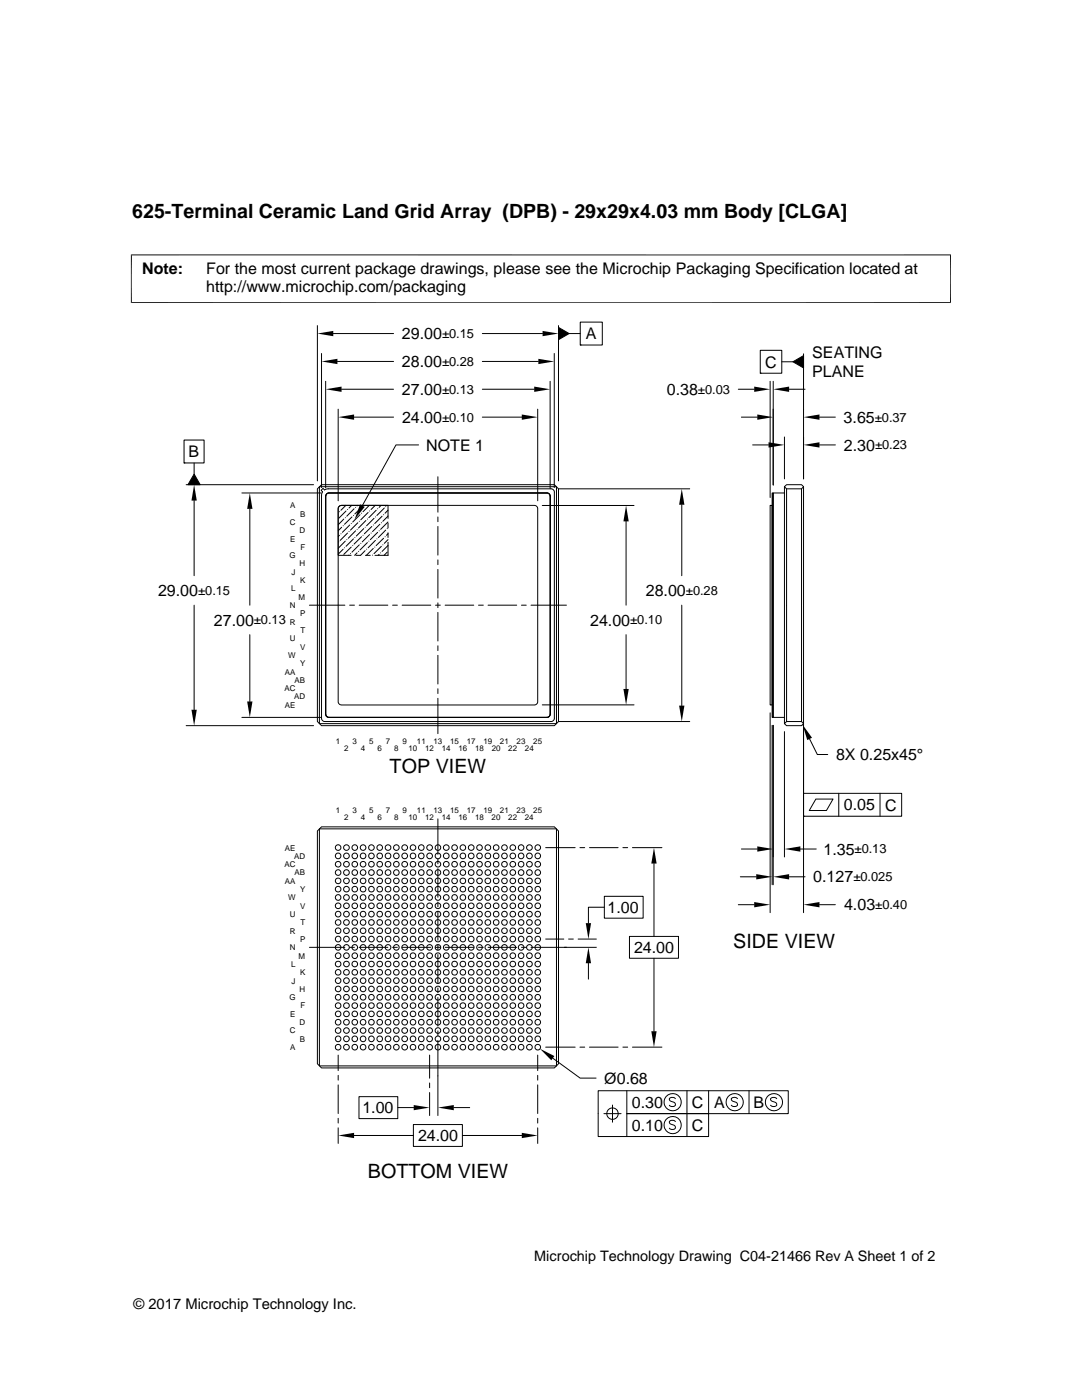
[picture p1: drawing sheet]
<svg xmlns="http://www.w3.org/2000/svg" width="216mm" height="279mm" viewBox="0 0 216 279" stroke-linecap="round" stroke-linejoin="round" font-family="sans-serif">
<g fill="none" stroke="#000" stroke-width=".2">
<path d="M26.1 50.9h163.7M26.2 50.8v9.7M189.7 50.8v9.7M26.1 60.4h163.7M63.3 65v31M64.2 70.5v26.8M65 76.1v21.3M66.5 66.6h12M67.3 72.1h11.2M68.2 77.7h10.3M96.2 66.6h12.1M96.2 72.1h11.2"/>
<path d="M96.2 77.7h10.4M109.8 76.1v21.4M110.6 70.5v26.8M111.4 65.3l2.2 1.3-2.2 1.2zM111.4 65v31M113.6 66.6h2.2M115.8 64.3h4.4v4.6h-4.4zM115.8 68.9h.1M147.3 77.7h3.2M151.7 69.9h4.3v4.6h-4.3zM151.7 74.5h.1M153.7 76.1v23.2"/>
<path d="M154.3 76.1v20.7M156 72.2h2.2M157.5 77.7h3.1M158.2 72.2l2.1-1.2v2.4zM160.3 70.6v25M36.7 87.8h4v4.6h-4zM36.7 92.4h.1M37.1 96.7h25.5M38.7 92.4v2.2M38.7 99.9v15M38.7 94.6l1.2 2.1h-2.4zM48.3 98.4h15.8"/>
<path d="M63.3 97.6l.9-.9h46.4l.8 .9v46.4l-.8 .8h-46.4l-.9-.8zM63.7 97.1h47.3v47.3h-47.3zM64.5 97.5l.2 .3 .8-.2h44.5l.5 .2 .1 .4v45.1l-.3 .6-.3 .1h-45.2l-.5-.3-.1-.4v-44.4l.2-.8-.3-.2zM65 99h.1M65.1 98.7l.5-.3h43.5l.4 .1 .3 .5v43.5l-.1 .4-.6 .3h-43.5l-.3-.2-.3-.5v-43.5zM67.5 81.7v18.2M70.7 83.2h7.8M83.5 88.8h-4.5l-6.7 12.1M87.4 95.1v7.1M96.2 83.2h7.9M107.3 81.7v18.2M111.5 97.6h26.1"/>
<path d="M147.9 83.2h3.2M150.2 88.8h3.2M154.1 98.4h.2v44.8h-.2zM156.5 97.1l.5 .5v46.4l-.5 .4M156.5 98.4h-2.2v44.8h2.2M156.5 87.2v8.4M156.5 97.1l.5-.4h2.9l.4 .4v47.3l-.4 .4h-2.9l-.5-.4zM157 97.6h2.9M160.3 97.1l-.4 .5v46.4l.4 .4v37.7M163.5 83.2h3.2M163.5 88.8h3.2M49.8 101.6v19.2"/>
<path d="M67.6 108.1h.1M67.7 106.8l-.2 .3M67.7 102.1h.1M67.8 101l.3-.1h38.5l.6 .2 .1 .4v38.5l-.3 .6-.4 .1h-38.5l-.5-.3-.1-.4v-38.5zM68 106.5h.1M68.2 105.2l-.7 .7M68.5 109.6l-1 1M68.5 104.9h.1M68.6 103.6l-1.1 1.1M68.7 109.3h.1M68.9 108l-1.4 1.4M68.9 103.3h.1"/>
<path d="M69 100.9l-1 .9M69 102l-1.4 1.4M69.2 107.7h.1M69.3 101.7h.1M69.3 106.4l-1.4 1.4M69.6 106.1h.1M69.6 110.8h.1M69.8 104.8l-1.5 1.4M69.9 110.5h.1M70.1 104.5h.1M70.1 109.2l-1.5 1.4M70.2 100.9l-.6 .5"/>
<path d="M70.2 103.2l-1.5 1.4M70.4 108.9h.1M70.5 102.9h.1M70.5 107.5l-1.5 1.5M70.7 101.5l-1.5 1.5M70.8 107.3h.1M71 101.3h.1M71 105.9l-1.5 1.5M71 110.8h1M71.2 110.3l-.4 .5M71.2 105.6h.1M71.3 100.9l-.1 .1"/>
<path d="M71.4 104.3l-1.5 1.5M71.5 110h.1M71.7 104h.1M71.7 108.7l-1.5 1.5M71.8 102.7l-1.4 1.5M72 108.4h.1M72.1 102.4h.1M72.1 107.1l-1.4 1.5M72.3 101.1l-1.5 1.5M72.4 106.8h.1M72.6 105.5l-1.5 1.5M72.9 109.9l-1 .9"/>
<path d="M72.9 105.2h.1M72.9 110.8h1M73 103.9l-1.5 1.5M73.2 109.6h.1M73.3 103.6h.1M73.3 108.3l-1.5 1.4M73.4 102.3l-1.4 1.4M73.6 108h.1M73.7 100.9l-1.3 1.2M73.7 102h.1M73.7 106.7l-1.4 1.4M74 106.4h.1"/>
<path d="M74.2 105.1l-1.5 1.4M74.3 110.8h.1M74.5 104.8h.1M74.5 109.5l-1.4 1.3M74.6 103.4l-1.4 1.5M74.8 109.2h.1M74.9 100.9l-.9 .8M74.9 103.2h.1M74.9 107.8l-1.5 1.5M75.1 101.8l-1.5 1.5M75.2 107.5h.1M75.4 101.5h.1"/>
<path d="M75.4 106.2l-1.5 1.5M75.6 110.6l-.1 .2M75.6 105.9h.1M75.8 104.6l-1.5 1.5M75.9 110.3h.1M76 100.9l-.4 .4M76.1 104.3h.1M76.1 109l-1.5 1.5M76.2 103l-1.4 1.5M76.4 108.7h.1M76.5 107.4l-1.4 1.5M76.5 102.7h.1"/>
<path d="M76.7 101.4l-1.5 1.5M76.8 107.1h.1M77 101.1h.1M77 105.8l-1.5 1.5M77.3 110.2l-.7 .6M77.3 105.5h.1M77.4 104.2l-1.5 1.4M77.4 103l-1 1M77.4 108.9l-1.2 1.1M77.4 103.5v-2.6h-9.3l-.3 .1-.3 .5v9.3h2.6M77.4 104.4v1M77.4 106.3v1"/>
<path d="M77.4 108.2v2.6h-2.6M77.4 106.5l-.3 .3M77.4 101.8l-.6 .6M77.4 107.7l-.7 .7M87.4 103.2v.9M87.4 105.1v5.7M87.4 111.7v1M87.4 113.6v5.8M108.2 100.9h18.3M124.9 104.1v16.7M136 100.7v14.2M153.7 100.9h.4v39.8h-.4z"/>
<path d="M38.7 120.8v20.8M49.8 126.7v13.3M61.7 120.8h7.1M69.8 120.8h.9M71.7 120.8h5.7M78.3 120.8h1M80.2 120.8h5.8M86.9 120.8h1M87.4 120.3v1M87.4 122.2v5.7M87.4 128.9v.9M87.4 130.8v5.7"/>
<path d="M87.4 137.5v.9M87.4 139.4v7M88.8 120.8h5.7M95.5 120.8h.9M97.4 120.8h5.7M104.1 120.8h.9M106 120.8h7M124.9 126.7v10.8M136 120.8v20M37.1 144.8h25.5M48.3 143.2h15.8M108.2 140.7h18.3"/>
<path d="M111.5 144h26.1M153.7 142.3v39.8M154.1 144.8v31.8M154.3 144.8v31.8M156.5 146v25M157 144h2.9M160.3 158.3h19.6v4.6h-19.6zM161.5 147.5l1.6 3.1h2.1M162.8 159.5h3.4l-1.3 2.3h-3.4zM167.4 158.3v4.6M175.6 158.3v4.6M63.3 165.8l.9-.8h46.4l.8 .8v46.5l-.8 .8h-46.4l-.9-.8z"/>
<path d="M63.7 165.4h47.3v47.3h-47.3zM87.4 163.4v7.1M87.4 171.4v1M87.4 173.4v5.7M108.9 169.2h5.9M115.7 169.2h1M117.6 169.2h5.7M120.6 178.9h7.7v4.3h-7.7zM124.3 169.2h.9M126.2 169.2h5.9M130.5 172.3v14.6M147.7 175h3.2"/>
<path d="M147.9 169.4h3.2M157.5 175h3.1M159.7 169.4h3.2M160.3 162.9h.1M61.7 189.1h7.1M69.8 189.1h.9M71.7 189.1h5.7M78.3 189.1h1M80.2 189.1h5.8M86.9 189.1h1M87.4 180v1M87.4 181.9v5.7"/>
<path d="M87.4 188.6v.9M87.4 190.5v5.7M87.4 197.2v.9M87.4 199.1v5.7M88.8 189.1h5.7M95.5 189.1h.9M97.4 189.1h5.7M104.1 189.1h.9M106 189.1h13M108.9 187.4h3.6M113.5 187.4h.9M115.4 187.4h3.6"/>
<path d="M117.4 192.2v3.2M120.6 181.1h-3.2v3.1M125.6 186.9h9.8v4.3h-9.8zM130.5 191.2v14.6M147.3 180.6h3.2M163.5 180.6h3.2M67.5 210.6v3.1M67.5 214.6v1M67.5 216.5v5.7M71.6 218.9h7.8v4.3h-7.8zM85.7 210.6v4.6M85.7 216.1v1"/>
<path d="M85.7 218v4.6M87.4 205.7v1M87.4 207.6v15M107.3 210.6v3.1M107.3 214.6v1M107.3 216.5v5.7M108.9 209h5.9M110.3 211.2l5.5 4h3.1M115.7 209h1M117.6 209h5.7M124.3 209h.9M125.1 217.7v4.5h16.3v4.6h-22v-9.1h37.9v4.5h-32.2v4.6"/>
<path d="M126.2 209h5.9M134.8 219.3a.68 .68 0 0 0-.7-.3 .68 .68 0 0 0-.5 .5l.1 .2 .9 .3a.43 .43 0 0 1 0 .7 .84 .84 0 0 1-1-.1M137.1 217.7v9.1M141.4 217.7v4.5M147.2 219.3a.72 .72 0 0 0-1.3 .1l.2 .3 .9 .3a.43 .43 0 0 1 0 .7 .88 .88 0 0 1-1.1-.1M149.5 217.7v4.5M155 219.3a.7 .7 0 0 0-1.2 .2l.1 .2 .9 .3a.43 .43 0 0 1 0 .7 .88 .88 0 0 1-1-.1M67.5 223.2v.9M67.5 225.1v3.1M70.7 226.6h11.8M79.4 221h3.1M82.5 224.4h9.8v4.4h-9.8z"/>
<path d="M90.6 221h3.1M92.3 226.6h11.8M107.3 223.2v.9M107.3 225.1v3.1M120.5 222.2h3.4M122.2 220.5v3.5M134.8 223.8a.68 .68 0 0 0-.7-.2 .68 .68 0 0 0-.5 .4l.1 .3 .9 .3a.43 .43 0 0 1 0 .7 .84 .84 0 0 1-1-.2"/>
<circle cx="67.5" cy="179.1" r=".56"/>
<circle cx="67.5" cy="170.8" r=".56"/>
<circle cx="67.5" cy="174.1" r=".56"/>
<circle cx="67.5" cy="177.5" r=".56"/>
<circle cx="67.5" cy="172.5" r=".56"/>
<circle cx="67.5" cy="169.2" r=".56"/>
<circle cx="67.5" cy="175.8" r=".56"/>
<circle cx="69.1" cy="179.1" r=".57"/>
<circle cx="69.1" cy="174.1" r=".57"/>
<circle cx="69.1" cy="170.8" r=".57"/>
<circle cx="69.1" cy="177.5" r=".57"/>
<circle cx="69.1" cy="169.2" r=".56"/>
<circle cx="69.1" cy="172.5" r=".56"/>
<circle cx="69.1" cy="175.8" r=".56"/>
<circle cx="70.8" cy="179.1" r=".56"/>
<circle cx="70.8" cy="170.8" r=".56"/>
<circle cx="70.8" cy="174.1" r=".56"/>
<circle cx="70.8" cy="177.5" r=".56"/>
<circle cx="70.8" cy="172.5" r=".56"/>
<circle cx="70.8" cy="169.2" r=".56"/>
<circle cx="70.8" cy="175.8" r=".56"/>
<circle cx="72.5" cy="174.1" r=".57"/>
<circle cx="72.5" cy="170.8" r=".57"/>
<circle cx="72.5" cy="177.5" r=".57"/>
<circle cx="72.5" cy="179.1" r=".57"/>
<circle cx="72.5" cy="169.2" r=".56"/>
<circle cx="72.5" cy="175.8" r=".56"/>
<circle cx="72.5" cy="172.5" r=".56"/>
<circle cx="74.1" cy="179.1" r=".57"/>
<circle cx="74.1" cy="174.1" r=".57"/>
<circle cx="74.1" cy="170.8" r=".57"/>
<circle cx="74.1" cy="177.5" r=".57"/>
<circle cx="74.1" cy="169.2" r=".56"/>
<circle cx="74.1" cy="172.5" r=".56"/>
<circle cx="74.1" cy="175.8" r=".56"/>
<circle cx="75.8" cy="179.1" r=".57"/>
<circle cx="75.8" cy="170.8" r=".57"/>
<circle cx="75.8" cy="174.1" r=".56"/>
<circle cx="75.8" cy="175.8" r=".56"/>
<circle cx="75.8" cy="177.5" r=".56"/>
<circle cx="75.8" cy="172.5" r=".56"/>
<circle cx="75.8" cy="169.2" r=".56"/>
<circle cx="77.4" cy="170.8" r=".57"/>
<circle cx="77.4" cy="174.1" r=".57"/>
<circle cx="77.4" cy="177.5" r=".57"/>
<circle cx="77.4" cy="179.1" r=".57"/>
<circle cx="77.4" cy="169.2" r=".56"/>
<circle cx="77.4" cy="172.5" r=".56"/>
<circle cx="77.4" cy="175.8" r=".56"/>
<circle cx="79.1" cy="179.1" r=".56"/>
<circle cx="79.1" cy="170.8" r=".56"/>
<circle cx="79.1" cy="174.1" r=".56"/>
<circle cx="79.1" cy="177.5" r=".56"/>
<circle cx="79.1" cy="172.5" r=".56"/>
<circle cx="79.1" cy="169.2" r=".56"/>
<circle cx="79.1" cy="175.8" r=".56"/>
<circle cx="80.8" cy="174.1" r=".57"/>
<circle cx="80.8" cy="177.5" r=".57"/>
<circle cx="80.8" cy="179.1" r=".57"/>
<circle cx="80.8" cy="170.8" r=".57"/>
<circle cx="80.8" cy="169.2" r=".56"/>
<circle cx="80.8" cy="172.5" r=".56"/>
<circle cx="80.8" cy="175.8" r=".56"/>
<circle cx="82.4" cy="177.5" r=".57"/>
<circle cx="82.4" cy="170.8" r=".57"/>
<circle cx="82.4" cy="174.1" r=".57"/>
<circle cx="82.4" cy="179.1" r=".57"/>
<circle cx="82.4" cy="169.2" r=".56"/>
<circle cx="82.4" cy="172.5" r=".56"/>
<circle cx="82.4" cy="175.8" r=".56"/>
<circle cx="84.1" cy="170.8" r=".57"/>
<circle cx="84.1" cy="179.1" r=".57"/>
<circle cx="84.1" cy="174.1" r=".56"/>
<circle cx="84.1" cy="175.8" r=".56"/>
<circle cx="84.1" cy="177.5" r=".56"/>
<circle cx="84.1" cy="172.5" r=".56"/>
<circle cx="84.1" cy="169.2" r=".56"/>
<circle cx="85.7" cy="170.8" r=".57"/>
<circle cx="85.7" cy="174.1" r=".57"/>
<circle cx="85.7" cy="177.5" r=".57"/>
<circle cx="85.7" cy="179.1" r=".57"/>
<circle cx="85.7" cy="169.2" r=".56"/>
<circle cx="85.7" cy="175.8" r=".56"/>
<circle cx="85.7" cy="172.5" r=".56"/>
<circle cx="87.4" cy="170.8" r=".56"/>
<circle cx="87.4" cy="179.1" r=".56"/>
<circle cx="87.4" cy="174.1" r=".56"/>
<circle cx="87.4" cy="177.5" r=".56"/>
<circle cx="87.4" cy="172.5" r=".56"/>
<circle cx="87.4" cy="169.2" r=".56"/>
<circle cx="87.4" cy="175.8" r=".56"/>
<circle cx="89" cy="179.1" r=".57"/>
<circle cx="89" cy="174.1" r=".57"/>
<circle cx="89" cy="170.8" r=".57"/>
<circle cx="89" cy="177.5" r=".57"/>
<circle cx="89.1" cy="169.2" r=".56"/>
<circle cx="89.1" cy="175.8" r=".56"/>
<circle cx="89.1" cy="172.5" r=".56"/>
<circle cx="90.7" cy="174.1" r=".57"/>
<circle cx="90.7" cy="177.5" r=".57"/>
<circle cx="90.7" cy="179.1" r=".57"/>
<circle cx="90.7" cy="170.8" r=".57"/>
<circle cx="90.7" cy="169.2" r=".56"/>
<circle cx="90.7" cy="172.5" r=".56"/>
<circle cx="90.7" cy="175.8" r=".56"/>
<circle cx="92.4" cy="177.5" r=".56"/>
<circle cx="92.4" cy="170.8" r=".56"/>
<circle cx="92.4" cy="174.1" r=".56"/>
<circle cx="92.4" cy="179.1" r=".56"/>
<circle cx="92.4" cy="172.5" r=".56"/>
<circle cx="92.4" cy="175.8" r=".56"/>
<circle cx="92.4" cy="169.2" r=".56"/>
<circle cx="94" cy="179.1" r=".57"/>
<circle cx="94" cy="174.1" r=".57"/>
<circle cx="94" cy="170.8" r=".57"/>
<circle cx="94" cy="177.5" r=".57"/>
<circle cx="94" cy="169.2" r=".56"/>
<circle cx="94" cy="172.5" r=".56"/>
<circle cx="94" cy="175.8" r=".56"/>
<circle cx="95.7" cy="179.1" r=".56"/>
<circle cx="95.7" cy="170.8" r=".56"/>
<circle cx="95.7" cy="174.1" r=".56"/>
<circle cx="95.7" cy="177.5" r=".56"/>
<circle cx="95.7" cy="172.5" r=".56"/>
<circle cx="95.7" cy="169.2" r=".56"/>
<circle cx="95.7" cy="175.8" r=".56"/>
<circle cx="97.3" cy="177.5" r=".57"/>
<circle cx="97.3" cy="170.8" r=".57"/>
<circle cx="97.3" cy="179.1" r=".57"/>
<circle cx="97.3" cy="174.1" r=".57"/>
<circle cx="97.4" cy="169.2" r=".56"/>
<circle cx="97.4" cy="172.5" r=".56"/>
<circle cx="97.4" cy="175.8" r=".56"/>
<circle cx="99" cy="177.5" r=".57"/>
<circle cx="99" cy="170.8" r=".57"/>
<circle cx="99" cy="179.1" r=".57"/>
<circle cx="99" cy="174.1" r=".57"/>
<circle cx="99" cy="169.2" r=".56"/>
<circle cx="99" cy="172.5" r=".56"/>
<circle cx="99" cy="175.8" r=".56"/>
<circle cx="100.7" cy="177.5" r=".56"/>
<circle cx="100.7" cy="170.8" r=".56"/>
<circle cx="100.7" cy="179.1" r=".56"/>
<circle cx="100.7" cy="174.1" r=".56"/>
<circle cx="100.7" cy="172.5" r=".56"/>
<circle cx="100.7" cy="175.8" r=".56"/>
<circle cx="100.7" cy="169.2" r=".56"/>
<circle cx="102.3" cy="174.1" r=".57"/>
<circle cx="102.3" cy="179.1" r=".57"/>
<circle cx="102.3" cy="170.8" r=".57"/>
<circle cx="102.3" cy="177.5" r=".57"/>
<circle cx="102.3" cy="169.2" r=".56"/>
<circle cx="102.3" cy="172.5" r=".56"/>
<circle cx="102.3" cy="175.8" r=".56"/>
<circle cx="104" cy="179.1" r=".56"/>
<circle cx="104" cy="170.8" r=".56"/>
<circle cx="104" cy="174.1" r=".56"/>
<circle cx="104" cy="177.5" r=".56"/>
<circle cx="104" cy="172.5" r=".56"/>
<circle cx="104" cy="169.2" r=".56"/>
<circle cx="104" cy="175.8" r=".56"/>
<circle cx="105.6" cy="179.1" r=".57"/>
<circle cx="105.6" cy="177.5" r=".57"/>
<circle cx="105.6" cy="174.1" r=".57"/>
<circle cx="105.6" cy="170.8" r=".57"/>
<circle cx="105.6" cy="169.2" r=".56"/>
<circle cx="105.6" cy="172.5" r=".56"/>
<circle cx="105.6" cy="175.8" r=".56"/>
<circle cx="107.3" cy="179.1" r=".56"/>
<circle cx="107.3" cy="170.8" r=".56"/>
<circle cx="107.3" cy="174.1" r=".56"/>
<circle cx="107.3" cy="177.5" r=".56"/>
<circle cx="107.3" cy="172.5" r=".56"/>
<circle cx="107.3" cy="169.2" r=".56"/>
<circle cx="107.3" cy="175.8" r=".56"/>
<circle cx="67.5" cy="187.4" r=".56"/>
<circle cx="67.5" cy="194" r=".56"/>
<circle cx="67.5" cy="195.7" r=".56"/>
<circle cx="67.5" cy="199" r=".56"/>
<circle cx="67.5" cy="182.4" r=".56"/>
<circle cx="67.5" cy="190.7" r=".56"/>
<circle cx="67.5" cy="185.8" r=".56"/>
<circle cx="67.5" cy="192.4" r=".56"/>
<circle cx="67.5" cy="180.8" r=".56"/>
<circle cx="67.5" cy="189.1" r=".56"/>
<circle cx="67.5" cy="197.4" r=".56"/>
<circle cx="67.5" cy="184.1" r=".56"/>
<circle cx="69.1" cy="187.4" r=".57"/>
<circle cx="69.1" cy="182.4" r=".57"/>
<circle cx="69.1" cy="185.8" r=".57"/>
<circle cx="69.1" cy="194.1" r=".57"/>
<circle cx="69.1" cy="190.7" r=".57"/>
<circle cx="69.1" cy="195.7" r=".57"/>
<circle cx="69.1" cy="199" r=".57"/>
<circle cx="69.1" cy="197.4" r=".56"/>
<circle cx="69.1" cy="189.1" r=".56"/>
<circle cx="69.1" cy="180.8" r=".56"/>
<circle cx="69.1" cy="192.4" r=".56"/>
<circle cx="69.1" cy="184.1" r=".56"/>
<circle cx="70.8" cy="182.4" r=".56"/>
<circle cx="70.8" cy="187.4" r=".56"/>
<circle cx="70.8" cy="194" r=".56"/>
<circle cx="70.8" cy="199" r=".56"/>
<circle cx="70.8" cy="190.7" r=".56"/>
<circle cx="70.8" cy="195.7" r=".56"/>
<circle cx="70.8" cy="185.8" r=".56"/>
<circle cx="70.8" cy="192.4" r=".56"/>
<circle cx="70.8" cy="180.8" r=".56"/>
<circle cx="70.8" cy="197.4" r=".56"/>
<circle cx="70.8" cy="189.1" r=".56"/>
<circle cx="70.8" cy="184.1" r=".56"/>
<circle cx="72.5" cy="194.1" r=".57"/>
<circle cx="72.5" cy="185.8" r=".57"/>
<circle cx="72.5" cy="187.4" r=".57"/>
<circle cx="72.5" cy="190.7" r=".57"/>
<circle cx="72.5" cy="199" r=".57"/>
<circle cx="72.5" cy="182.4" r=".57"/>
<circle cx="72.5" cy="195.7" r=".57"/>
<circle cx="72.5" cy="189.1" r=".56"/>
<circle cx="72.5" cy="197.4" r=".56"/>
<circle cx="72.5" cy="192.4" r=".56"/>
<circle cx="72.5" cy="180.8" r=".56"/>
<circle cx="72.5" cy="184.1" r=".56"/>
<circle cx="74.1" cy="185.8" r=".57"/>
<circle cx="74.1" cy="199" r=".57"/>
<circle cx="74.1" cy="187.4" r=".57"/>
<circle cx="74.1" cy="182.4" r=".57"/>
<circle cx="74.1" cy="194.1" r=".57"/>
<circle cx="74.1" cy="190.7" r=".57"/>
<circle cx="74.1" cy="195.7" r=".57"/>
<circle cx="74.1" cy="189.1" r=".56"/>
<circle cx="74.1" cy="197.4" r=".56"/>
<circle cx="74.1" cy="180.8" r=".56"/>
<circle cx="74.1" cy="192.4" r=".56"/>
<circle cx="74.1" cy="184.1" r=".56"/>
<circle cx="75.8" cy="187.4" r=".57"/>
<circle cx="75.8" cy="182.4" r=".57"/>
<circle cx="75.8" cy="190.7" r=".57"/>
<circle cx="75.8" cy="199" r=".57"/>
<circle cx="75.8" cy="195.7" r=".57"/>
<circle cx="75.8" cy="184.1" r=".56"/>
<circle cx="75.8" cy="194" r=".56"/>
<circle cx="75.8" cy="185.8" r=".56"/>
<circle cx="75.8" cy="192.4" r=".56"/>
<circle cx="75.8" cy="180.8" r=".56"/>
<circle cx="75.8" cy="189.1" r=".56"/>
<circle cx="75.8" cy="197.4" r=".56"/>
<circle cx="77.4" cy="182.4" r=".57"/>
<circle cx="77.4" cy="199" r=".57"/>
<circle cx="77.4" cy="185.8" r=".57"/>
<circle cx="77.4" cy="187.4" r=".57"/>
<circle cx="77.4" cy="190.7" r=".57"/>
<circle cx="77.4" cy="194.1" r=".57"/>
<circle cx="77.4" cy="195.7" r=".57"/>
<circle cx="77.4" cy="189.1" r=".56"/>
<circle cx="77.4" cy="197.4" r=".56"/>
<circle cx="77.4" cy="180.8" r=".56"/>
<circle cx="77.4" cy="184.1" r=".56"/>
<circle cx="77.4" cy="192.4" r=".56"/>
<circle cx="79.1" cy="187.4" r=".56"/>
<circle cx="79.1" cy="199" r=".56"/>
<circle cx="79.1" cy="182.4" r=".56"/>
<circle cx="79.1" cy="194" r=".56"/>
<circle cx="79.1" cy="195.7" r=".56"/>
<circle cx="79.1" cy="190.7" r=".56"/>
<circle cx="79.1" cy="185.8" r=".56"/>
<circle cx="79.1" cy="192.4" r=".56"/>
<circle cx="79.1" cy="180.8" r=".56"/>
<circle cx="79.1" cy="189.1" r=".56"/>
<circle cx="79.1" cy="197.4" r=".56"/>
<circle cx="79.1" cy="184.1" r=".56"/>
<circle cx="80.8" cy="194.1" r=".57"/>
<circle cx="80.8" cy="182.4" r=".57"/>
<circle cx="80.8" cy="185.8" r=".57"/>
<circle cx="80.8" cy="199" r=".57"/>
<circle cx="80.8" cy="187.4" r=".57"/>
<circle cx="80.8" cy="195.7" r=".57"/>
<circle cx="80.8" cy="190.7" r=".57"/>
<circle cx="80.8" cy="197.4" r=".56"/>
<circle cx="80.8" cy="189.1" r=".56"/>
<circle cx="80.8" cy="184.1" r=".56"/>
<circle cx="80.8" cy="192.4" r=".56"/>
<circle cx="80.8" cy="180.8" r=".56"/>
<circle cx="82.4" cy="199" r=".57"/>
<circle cx="82.4" cy="185.8" r=".57"/>
<circle cx="82.4" cy="187.4" r=".57"/>
<circle cx="82.4" cy="182.4" r=".57"/>
<circle cx="82.4" cy="194.1" r=".57"/>
<circle cx="82.4" cy="190.7" r=".57"/>
<circle cx="82.4" cy="195.7" r=".57"/>
<circle cx="82.4" cy="189.1" r=".56"/>
<circle cx="82.4" cy="197.4" r=".56"/>
<circle cx="82.4" cy="184.1" r=".56"/>
<circle cx="82.4" cy="192.4" r=".56"/>
<circle cx="82.4" cy="180.8" r=".56"/>
<circle cx="84.1" cy="187.4" r=".57"/>
<circle cx="84.1" cy="199" r=".57"/>
<circle cx="84.1" cy="182.4" r=".57"/>
<circle cx="84.1" cy="190.7" r=".57"/>
<circle cx="84.1" cy="195.7" r=".57"/>
<circle cx="84.1" cy="194" r=".56"/>
<circle cx="84.1" cy="184.1" r=".56"/>
<circle cx="84.1" cy="185.8" r=".56"/>
<circle cx="84.1" cy="192.4" r=".56"/>
<circle cx="84.1" cy="180.8" r=".56"/>
<circle cx="84.1" cy="197.4" r=".56"/>
<circle cx="84.1" cy="189.1" r=".56"/>
<circle cx="85.7" cy="187.4" r=".57"/>
<circle cx="85.7" cy="199" r=".57"/>
<circle cx="85.7" cy="182.4" r=".57"/>
<circle cx="85.7" cy="194.1" r=".57"/>
<circle cx="85.7" cy="190.7" r=".57"/>
<circle cx="85.7" cy="185.8" r=".57"/>
<circle cx="85.7" cy="195.7" r=".57"/>
<circle cx="85.7" cy="197.4" r=".56"/>
<circle cx="85.7" cy="189.1" r=".56"/>
<circle cx="85.7" cy="184.1" r=".56"/>
<circle cx="85.7" cy="192.4" r=".56"/>
<circle cx="85.7" cy="180.8" r=".56"/>
<circle cx="87.4" cy="187.4" r=".56"/>
<circle cx="87.4" cy="199" r=".56"/>
<circle cx="87.4" cy="182.4" r=".56"/>
<circle cx="87.4" cy="194" r=".56"/>
<circle cx="87.4" cy="190.7" r=".56"/>
<circle cx="87.4" cy="195.7" r=".56"/>
<circle cx="87.4" cy="192.4" r=".56"/>
<circle cx="87.4" cy="185.8" r=".56"/>
<circle cx="87.4" cy="180.8" r=".56"/>
<circle cx="87.4" cy="189.1" r=".56"/>
<circle cx="87.4" cy="197.4" r=".56"/>
<circle cx="87.4" cy="184.1" r=".56"/>
<circle cx="89" cy="187.4" r=".57"/>
<circle cx="89" cy="182.4" r=".57"/>
<circle cx="89" cy="194.1" r=".57"/>
<circle cx="89" cy="185.8" r=".57"/>
<circle cx="89" cy="190.7" r=".57"/>
<circle cx="89" cy="195.7" r=".57"/>
<circle cx="89" cy="199" r=".57"/>
<circle cx="89.1" cy="197.4" r=".56"/>
<circle cx="89.1" cy="189.1" r=".56"/>
<circle cx="89.1" cy="180.8" r=".56"/>
<circle cx="89.1" cy="184.1" r=".56"/>
<circle cx="89.1" cy="192.4" r=".56"/>
<circle cx="90.7" cy="182.4" r=".57"/>
<circle cx="90.7" cy="199" r=".57"/>
<circle cx="90.7" cy="185.8" r=".57"/>
<circle cx="90.7" cy="187.4" r=".57"/>
<circle cx="90.7" cy="194.1" r=".57"/>
<circle cx="90.7" cy="190.7" r=".57"/>
<circle cx="90.7" cy="195.7" r=".57"/>
<circle cx="90.7" cy="189.1" r=".56"/>
<circle cx="90.7" cy="197.4" r=".56"/>
<circle cx="90.7" cy="180.8" r=".56"/>
<circle cx="90.7" cy="184.1" r=".56"/>
<circle cx="90.7" cy="192.4" r=".56"/>
<circle cx="92.4" cy="187.4" r=".56"/>
<circle cx="92.4" cy="182.4" r=".56"/>
<circle cx="92.4" cy="185.8" r=".56"/>
<circle cx="92.4" cy="194.1" r=".56"/>
<circle cx="92.4" cy="199" r=".56"/>
<circle cx="92.4" cy="190.7" r=".56"/>
<circle cx="92.4" cy="195.7" r=".56"/>
<circle cx="92.4" cy="192.4" r=".56"/>
<circle cx="92.4" cy="180.8" r=".56"/>
<circle cx="92.4" cy="184.1" r=".56"/>
<circle cx="92.4" cy="197.4" r=".56"/>
<circle cx="92.4" cy="189.1" r=".56"/>
<circle cx="94" cy="182.4" r=".57"/>
<circle cx="94" cy="199" r=".57"/>
<circle cx="94" cy="187.4" r=".57"/>
<circle cx="94" cy="194.1" r=".57"/>
<circle cx="94" cy="185.8" r=".57"/>
<circle cx="94" cy="190.7" r=".57"/>
<circle cx="94" cy="195.7" r=".57"/>
<circle cx="94" cy="197.4" r=".56"/>
<circle cx="94" cy="189.1" r=".56"/>
<circle cx="94" cy="180.8" r=".56"/>
<circle cx="94" cy="184.1" r=".56"/>
<circle cx="94" cy="192.4" r=".56"/>
<circle cx="95.7" cy="187.4" r=".56"/>
<circle cx="95.7" cy="194" r=".56"/>
<circle cx="95.7" cy="199" r=".56"/>
<circle cx="95.7" cy="190.7" r=".56"/>
<circle cx="95.7" cy="195.7" r=".56"/>
<circle cx="95.7" cy="182.4" r=".56"/>
<circle cx="95.7" cy="185.8" r=".56"/>
<circle cx="95.7" cy="192.4" r=".56"/>
<circle cx="95.7" cy="180.8" r=".56"/>
<circle cx="95.7" cy="189.1" r=".56"/>
<circle cx="95.7" cy="197.4" r=".56"/>
<circle cx="95.7" cy="184.1" r=".56"/>
<circle cx="97.3" cy="199" r=".57"/>
<circle cx="97.3" cy="185.8" r=".57"/>
<circle cx="97.3" cy="182.4" r=".57"/>
<circle cx="97.3" cy="187.4" r=".57"/>
<circle cx="97.3" cy="194.1" r=".57"/>
<circle cx="97.3" cy="195.7" r=".57"/>
<circle cx="97.3" cy="190.7" r=".57"/>
<circle cx="97.4" cy="197.4" r=".56"/>
<circle cx="97.4" cy="189.1" r=".56"/>
<circle cx="97.4" cy="180.8" r=".56"/>
<circle cx="97.4" cy="192.4" r=".56"/>
<circle cx="97.4" cy="184.1" r=".56"/>
<circle cx="99" cy="185.8" r=".57"/>
<circle cx="99" cy="187.4" r=".57"/>
<circle cx="99" cy="199" r=".57"/>
<circle cx="99" cy="182.4" r=".57"/>
<circle cx="99" cy="194.1" r=".57"/>
<circle cx="99" cy="195.7" r=".57"/>
<circle cx="99" cy="190.7" r=".57"/>
<circle cx="99" cy="197.4" r=".56"/>
<circle cx="99" cy="189.1" r=".56"/>
<circle cx="99" cy="192.4" r=".56"/>
<circle cx="99" cy="184.1" r=".56"/>
<circle cx="99" cy="180.8" r=".56"/>
<circle cx="100.7" cy="185.8" r=".56"/>
<circle cx="100.7" cy="187.4" r=".56"/>
<circle cx="100.7" cy="199" r=".56"/>
<circle cx="100.7" cy="182.4" r=".56"/>
<circle cx="100.7" cy="190.7" r=".56"/>
<circle cx="100.7" cy="194.1" r=".56"/>
<circle cx="100.7" cy="195.7" r=".56"/>
<circle cx="100.7" cy="180.8" r=".56"/>
<circle cx="100.7" cy="184.1" r=".56"/>
<circle cx="100.7" cy="192.4" r=".56"/>
<circle cx="100.7" cy="197.4" r=".56"/>
<circle cx="100.7" cy="189.1" r=".56"/>
<circle cx="102.3" cy="182.4" r=".57"/>
<circle cx="102.3" cy="199" r=".57"/>
<circle cx="102.3" cy="185.8" r=".57"/>
<circle cx="102.3" cy="194.1" r=".57"/>
<circle cx="102.3" cy="187.4" r=".57"/>
<circle cx="102.3" cy="195.7" r=".57"/>
<circle cx="102.3" cy="190.7" r=".57"/>
<circle cx="102.3" cy="197.4" r=".56"/>
<circle cx="102.3" cy="189.1" r=".56"/>
<circle cx="102.3" cy="184.1" r=".56"/>
<circle cx="102.3" cy="180.8" r=".56"/>
<circle cx="102.3" cy="192.4" r=".56"/>
<circle cx="104" cy="182.4" r=".56"/>
<circle cx="104" cy="187.4" r=".56"/>
<circle cx="104" cy="199" r=".56"/>
<circle cx="104" cy="194" r=".56"/>
<circle cx="104" cy="195.7" r=".56"/>
<circle cx="104" cy="190.7" r=".56"/>
<circle cx="104" cy="185.8" r=".56"/>
<circle cx="104" cy="192.4" r=".56"/>
<circle cx="104" cy="180.8" r=".56"/>
<circle cx="104" cy="189.1" r=".56"/>
<circle cx="104" cy="197.4" r=".56"/>
<circle cx="104" cy="184.1" r=".56"/>
<circle cx="105.6" cy="199" r=".57"/>
<circle cx="105.6" cy="182.4" r=".57"/>
<circle cx="105.6" cy="185.8" r=".57"/>
<circle cx="105.6" cy="187.4" r=".57"/>
<circle cx="105.6" cy="194.1" r=".57"/>
<circle cx="105.6" cy="195.7" r=".57"/>
<circle cx="105.6" cy="190.7" r=".57"/>
<circle cx="105.6" cy="197.4" r=".56"/>
<circle cx="105.6" cy="189.1" r=".56"/>
<circle cx="105.6" cy="184.1" r=".56"/>
<circle cx="105.6" cy="192.4" r=".56"/>
<circle cx="105.6" cy="180.8" r=".56"/>
<circle cx="107.3" cy="199" r=".56"/>
<circle cx="107.3" cy="182.4" r=".56"/>
<circle cx="107.3" cy="187.4" r=".56"/>
<circle cx="107.3" cy="194" r=".56"/>
<circle cx="107.3" cy="190.7" r=".56"/>
<circle cx="107.3" cy="195.7" r=".56"/>
<circle cx="107.3" cy="185.8" r=".56"/>
<circle cx="107.3" cy="192.4" r=".56"/>
<circle cx="107.3" cy="180.8" r=".56"/>
<circle cx="107.3" cy="197.4" r=".56"/>
<circle cx="107.3" cy="189.1" r=".56"/>
<circle cx="107.3" cy="184.1" r=".56"/>
<circle cx="67.5" cy="202.3" r=".56"/>
<circle cx="67.5" cy="207.3" r=".56"/>
<circle cx="67.5" cy="204" r=".56"/>
<circle cx="67.5" cy="200.7" r=".56"/>
<circle cx="67.5" cy="209" r=".56"/>
<circle cx="67.5" cy="205.7" r=".56"/>
<circle cx="69.1" cy="202.4" r=".57"/>
<circle cx="69.1" cy="207.3" r=".57"/>
<circle cx="69.1" cy="205.7" r=".56"/>
<circle cx="69.1" cy="204" r=".56"/>
<circle cx="69.1" cy="209" r=".56"/>
<circle cx="69.1" cy="200.7" r=".56"/>
<circle cx="70.8" cy="202.3" r=".56"/>
<circle cx="70.8" cy="207.3" r=".56"/>
<circle cx="70.8" cy="204" r=".56"/>
<circle cx="70.8" cy="200.7" r=".56"/>
<circle cx="70.8" cy="209" r=".56"/>
<circle cx="70.8" cy="205.7" r=".56"/>
<circle cx="72.5" cy="202.4" r=".57"/>
<circle cx="72.5" cy="207.3" r=".57"/>
<circle cx="72.5" cy="205.7" r=".56"/>
<circle cx="72.5" cy="204" r=".56"/>
<circle cx="72.5" cy="200.7" r=".56"/>
<circle cx="72.5" cy="209" r=".56"/>
<circle cx="74.1" cy="202.4" r=".57"/>
<circle cx="74.1" cy="207.3" r=".57"/>
<circle cx="74.1" cy="205.7" r=".56"/>
<circle cx="74.1" cy="204" r=".56"/>
<circle cx="74.1" cy="209" r=".56"/>
<circle cx="74.1" cy="200.7" r=".56"/>
<circle cx="75.8" cy="207.3" r=".57"/>
<circle cx="75.8" cy="204" r=".56"/>
<circle cx="75.8" cy="202.3" r=".56"/>
<circle cx="75.8" cy="200.7" r=".56"/>
<circle cx="75.8" cy="209" r=".56"/>
<circle cx="75.8" cy="205.7" r=".56"/>
<circle cx="77.4" cy="207.3" r=".57"/>
<circle cx="77.4" cy="202.4" r=".57"/>
<circle cx="77.4" cy="205.7" r=".56"/>
<circle cx="77.4" cy="204" r=".56"/>
<circle cx="77.4" cy="209" r=".56"/>
<circle cx="77.4" cy="200.7" r=".56"/>
<circle cx="79.1" cy="202.3" r=".56"/>
<circle cx="79.1" cy="207.3" r=".56"/>
<circle cx="79.1" cy="204" r=".56"/>
<circle cx="79.1" cy="200.7" r=".56"/>
<circle cx="79.1" cy="209" r=".56"/>
<circle cx="79.1" cy="205.7" r=".56"/>
<circle cx="80.8" cy="202.4" r=".57"/>
<circle cx="80.8" cy="207.3" r=".57"/>
<circle cx="80.8" cy="205.7" r=".56"/>
<circle cx="80.8" cy="204" r=".56"/>
<circle cx="80.8" cy="200.7" r=".56"/>
<circle cx="80.8" cy="209" r=".56"/>
<circle cx="82.4" cy="202.4" r=".57"/>
<circle cx="82.4" cy="207.3" r=".57"/>
<circle cx="82.4" cy="205.7" r=".56"/>
<circle cx="82.4" cy="200.7" r=".56"/>
<circle cx="82.4" cy="204" r=".56"/>
<circle cx="82.4" cy="209" r=".56"/>
<circle cx="84.1" cy="207.3" r=".57"/>
<circle cx="84.1" cy="204" r=".56"/>
<circle cx="84.1" cy="202.3" r=".56"/>
<circle cx="84.1" cy="200.7" r=".56"/>
<circle cx="84.1" cy="209" r=".56"/>
<circle cx="84.1" cy="205.7" r=".56"/>
<circle cx="85.7" cy="202.4" r=".57"/>
<circle cx="85.7" cy="207.3" r=".57"/>
<circle cx="85.7" cy="205.7" r=".56"/>
<circle cx="85.7" cy="204" r=".56"/>
<circle cx="85.7" cy="200.7" r=".56"/>
<circle cx="85.7" cy="209" r=".56"/>
<circle cx="87.4" cy="202.3" r=".56"/>
<circle cx="87.4" cy="207.3" r=".56"/>
<circle cx="87.4" cy="204" r=".56"/>
<circle cx="87.4" cy="200.7" r=".56"/>
<circle cx="87.4" cy="209" r=".56"/>
<circle cx="87.4" cy="205.7" r=".56"/>
<circle cx="89" cy="202.4" r=".57"/>
<circle cx="89" cy="207.3" r=".57"/>
<circle cx="89.1" cy="205.7" r=".56"/>
<circle cx="89.1" cy="204" r=".56"/>
<circle cx="89.1" cy="200.7" r=".56"/>
<circle cx="89.1" cy="209" r=".56"/>
<circle cx="90.7" cy="202.4" r=".57"/>
<circle cx="90.7" cy="207.3" r=".57"/>
<circle cx="90.7" cy="205.7" r=".56"/>
<circle cx="90.7" cy="204" r=".56"/>
<circle cx="90.7" cy="209" r=".56"/>
<circle cx="90.7" cy="200.7" r=".56"/>
<circle cx="92.4" cy="202.4" r=".56"/>
<circle cx="92.4" cy="207.3" r=".56"/>
<circle cx="92.4" cy="204" r=".56"/>
<circle cx="92.4" cy="209" r=".56"/>
<circle cx="92.4" cy="200.7" r=".56"/>
<circle cx="92.4" cy="205.7" r=".56"/>
<circle cx="94" cy="202.4" r=".57"/>
<circle cx="94" cy="207.3" r=".57"/>
<circle cx="94" cy="205.7" r=".56"/>
<circle cx="94" cy="209" r=".56"/>
<circle cx="94" cy="200.7" r=".56"/>
<circle cx="94" cy="204" r=".56"/>
<circle cx="95.7" cy="202.3" r=".56"/>
<circle cx="95.7" cy="207.3" r=".56"/>
<circle cx="95.7" cy="204" r=".56"/>
<circle cx="95.7" cy="200.7" r=".56"/>
<circle cx="95.7" cy="209" r=".56"/>
<circle cx="95.7" cy="205.7" r=".56"/>
<circle cx="97.3" cy="207.3" r=".57"/>
<circle cx="97.3" cy="202.4" r=".57"/>
<circle cx="97.4" cy="205.7" r=".56"/>
<circle cx="97.4" cy="200.7" r=".56"/>
<circle cx="97.4" cy="204" r=".56"/>
<circle cx="97.4" cy="209" r=".56"/>
<circle cx="99" cy="202.4" r=".57"/>
<circle cx="99" cy="207.3" r=".57"/>
<circle cx="99" cy="205.7" r=".56"/>
<circle cx="99" cy="204" r=".56"/>
<circle cx="99" cy="209" r=".56"/>
<circle cx="99" cy="200.7" r=".56"/>
<circle cx="100.7" cy="202.4" r=".56"/>
<circle cx="100.7" cy="207.3" r=".56"/>
<circle cx="100.7" cy="204" r=".56"/>
<circle cx="100.7" cy="209" r=".56"/>
<circle cx="100.7" cy="200.7" r=".56"/>
<circle cx="100.7" cy="205.7" r=".56"/>
<circle cx="102.3" cy="207.3" r=".57"/>
<circle cx="102.3" cy="202.4" r=".57"/>
<circle cx="102.3" cy="205.7" r=".56"/>
<circle cx="102.3" cy="200.7" r=".56"/>
<circle cx="102.3" cy="209" r=".56"/>
<circle cx="102.3" cy="204" r=".56"/>
<circle cx="104" cy="202.3" r=".56"/>
<circle cx="104" cy="207.3" r=".56"/>
<circle cx="104" cy="204" r=".56"/>
<circle cx="104" cy="200.7" r=".56"/>
<circle cx="104" cy="209" r=".56"/>
<circle cx="104" cy="205.7" r=".56"/>
<circle cx="105.6" cy="202.4" r=".57"/>
<circle cx="105.6" cy="207.3" r=".57"/>
<circle cx="105.6" cy="205.7" r=".56"/>
<circle cx="105.6" cy="200.7" r=".56"/>
<circle cx="105.6" cy="209" r=".56"/>
<circle cx="105.6" cy="204" r=".56"/>
<circle cx="107.3" cy="202.3" r=".56"/>
<circle cx="107.3" cy="207.3" r=".56"/>
<circle cx="107.3" cy="204" r=".56"/>
<circle cx="107.3" cy="200.7" r=".56"/>
<circle cx="107.3" cy="209" r=".56"/>
<circle cx="107.3" cy="205.7" r=".56"/>
<circle cx="134.2" cy="220" r="1.71"/>
<circle cx="146.6" cy="220" r="1.71"/>
<circle cx="154.4" cy="220" r="1.71"/>
<circle cx="122.2" cy="222.3" r="1.14"/>
<circle cx="134.2" cy="224.5" r="1.71"/>
</g>
<g fill="#000">
<path d="M63.3 66.6l3.2-.6v1.1zM64.2 72.1l3.1-.5v1.1zM65 77.7l3.2-.5v1zM106.6 77.2l3.2 .5-3.2 .5zM107.4 71.6l3.2 .5-3.2 .6zM108.3 66l3.1 .6-3.1 .5zM111.4 65.3l2.2 1.3-2.2 1.2zM150.5 77.2l3.2 .5-3.2 .5zM154.3 77.7l3.2-.5v1zM158.2 72.2l2.1-1.2v2.4zM38.7 96.7l.6 3.2h-1.1zM38.7 94.6l1.2 2.1h-2.4z"/>
<path d="M67.5 83.2l3.2-.5v1.1zM104.1 82.7l3.2 .5-3.2 .6zM151.1 82.7l3.2 .5-3.2 .6zM153.4 88.3l3.1 .5-3.1 .5zM160.3 83.2l3.2-.5v1.1zM160.3 88.8l3.2-.5v1zM49.8 98.4l.6 3.2h-1.1zM71.8 100.6l1 .6-2 2.5zM124.9 100.9l.6 3.2h-1.1zM136 97.6l.6 3.1h-1.1zM49.3 140h1.1l-.6 3.2zM124.4 137.5h1.1l-.6 3.2z"/>
<path d="M38.2 141.6h1.1l-.6 3.2zM135.5 140.8h1.1l-.6 3.2zM160.1 144.6l1.9 2.6-.9 .5zM130.5 169.2l.5 3.1h-1zM150.9 174.5l3.2 .5-3.2 .5zM151.1 168.9l3.2 .5-3.2 .6zM154.3 175l3.2-.5v1zM156.5 169.4l3.2-.5v1.1zM117.4 189.1l.5 3.1h-1zM116.9 184.2h1l-.5 3.2zM150.5 180l3.2 .6-3.2 .5zM160.3 180.6l3.2-.6v1.1z"/>
<path d="M107.7 209.3l2.9 1.5-.6 .8zM130 205.8h1l-.5 3.2zM67.5 226.6l3.2-.5v1zM82.5 220.5l3.2 .5-3.2 .6zM87.4 221l3.2-.5v1.1zM104.1 226.1l3.2 .5-3.2 .5z"/>
</g>
<g font-size="3.9">
<text x="26.4" y="43.5">625-Terminal Ceramic Land Grid Array (DPB) - 29x29x4.03 mm Body [CLGA]</text>
<text x="77.7" y="154.2">TOP VIEW</text>
<text x="146.3" y="189.1">SIDE VIEW</text>
<text x="73.4" y="235.2">BOTTOM VIEW</text>
</g>
<g font-size="3.2">
<text x="28.4" y="54.6">Note:</text>
<text x="41.1" y="54.6">For the most current package drawings, please see the Microchip Packaging Specification located at</text>
<text x="41.1" y="58.3">http://www.microchip.com/packaging</text>
<text x="80.2" y="67.7">29.00</text>
<text x="116.9" y="67.7">A</text>
<text x="162.1" y="71.5">SEATING</text>
<text x="80.2" y="73.3">28.00</text>
<text x="152.7" y="73.3">C</text>
<text x="162.1" y="75.2">PLANE</text>
<text x="80.2" y="78.8">27.00</text>
<text x="133.1" y="78.8">0.38</text>
<text x="80.2" y="84.4">24.00</text>
<text x="85" y="89.9">NOTE 1</text>
<text x="168.3" y="84.4">3.65</text>
<text x="168.4" y="89.9">2.30</text>
<text x="37.6" y="91.2">B</text>
<text x="31.5" y="119">29.00</text>
<text x="128.9" y="119">28.00</text>
<text x="42.7" y="124.8">27.00</text>
<text x="117.8" y="124.8">24.00</text>
<text x="166.8" y="151.7">8X 0.25x45°</text>
<text x="168.4" y="161.7">0.05</text>
<text x="176.6" y="161.8">C</text>
<text x="164.3" y="170.6">1.35</text>
<text x="162.3" y="176.1">0.127</text>
<text x="121.2" y="182.2">1.00</text>
<text x="168.4" y="181.7">4.03</text>
<text x="126.5" y="190.2">24.00</text>
<text x="120.6" y="216.3">Ø0.68</text>
<text x="126.1" y="221.1">0.30</text>
<text x="138.1" y="221.1">C</text>
<text x="142.5" y="221.1">A</text>
<text x="150.4" y="221.1">B</text>
<text x="72.3" y="222.2">1.00</text>
<text x="83.4" y="227.7">24.00</text>
<text x="126.1" y="225.7">0.10</text>
<text x="138.1" y="225.7">C</text>
</g>
<g font-size="2.9">
<text x="106.6" y="251.7">Microchip Technology Drawing C04-21466 Rev A Sheet 1 of 2</text>
<text x="26.6" y="261.3">© 2017 Microchip Technology Inc.</text>
</g>
<g font-size="2.6">
<text x="88.2" y="67.5">±0.15</text>
<text x="88.2" y="73">±0.28</text>
<text x="88.2" y="78.6">±0.13</text>
<text x="139.3" y="78.6">±0.03</text>
<text x="88.2" y="84.1">±0.10</text>
<text x="174.6" y="84.1">±0.37</text>
<text x="174.6" y="89.7">±0.23</text>
<text x="39.5" y="118.7">±0.15</text>
<text x="136.9" y="118.7">±0.28</text>
<text x="50.7" y="124.6">±0.13</text>
<text x="125.8" y="124.6">±0.10</text>
<text x="170.5" y="170.3">±0.13</text>
<text x="170.3" y="175.9">±0.025</text>
<text x="174.6" y="181.4">±0.40</text>
</g>
<g font-size="1.6">
<text x="57.9" y="101.5">A</text>
<text x="57.8" y="104.8">C</text>
<text x="59.8" y="106.4">D</text>
<text x="59.9" y="103.1">B</text>
<text x="57.7" y="111.4">G</text>
<text x="57.9" y="108.1">E</text>
<text x="59.8" y="113.1">H</text>
<text x="59.9" y="109.8">F</text>
<text x="58.1" y="118">L</text>
<text x="58.2" y="114.7">J</text>
<text x="59.6" y="119.7">M</text>
<text x="59.9" y="116.4">K</text>
<text x="57.8" y="121.4">N</text>
<text x="57.8" y="124.7">R</text>
<text x="59.9" y="123">P</text>
<text x="57.5" y="131.3">W</text>
<text x="57.8" y="128">U</text>
<text x="59.9" y="129.6">V</text>
<text x="59.9" y="126.3">T</text>
<text x="56.8" y="137.9">AC</text>
<text x="56.8" y="134.6">AA</text>
<text x="58.8" y="136.3">AB</text>
<text x="59.9" y="133">Y</text>
<text x="56.9" y="141.2">AE</text>
<text x="58.7" y="139.6">AD</text>
<text x="67" y="148.5">1</text>
<text x="68.7" y="149.9">2</text>
<text x="70.4" y="148.5">3</text>
<text x="72" y="149.9">4</text>
<text x="73.7" y="148.5">5</text>
<text x="75.3" y="149.9">6</text>
<text x="77" y="148.5">7</text>
<text x="78.7" y="149.9">8</text>
<text x="80.3" y="148.5">9</text>
<text x="81.5" y="149.9">10</text>
<text x="83.2" y="148.5">11</text>
<text x="84.8" y="149.9">12</text>
<text x="86.5" y="148.5">13</text>
<text x="88.2" y="149.9">14</text>
<text x="89.8" y="148.5">15</text>
<text x="91.5" y="149.9">16</text>
<text x="93.1" y="148.5">17</text>
<text x="94.8" y="149.9">18</text>
<text x="96.5" y="148.5">19</text>
<text x="98.1" y="149.9">20</text>
<text x="99.8" y="148.5">21</text>
<text x="101.4" y="149.9">22</text>
<text x="103.1" y="148.5">23</text>
<text x="104.7" y="149.9">24</text>
<text x="106.4" y="148.5">25</text>
<text x="67" y="162.2">1</text>
<text x="68.7" y="163.6">2</text>
<text x="70.4" y="162.2">3</text>
<text x="72" y="163.6">4</text>
<text x="73.7" y="162.2">5</text>
<text x="75.3" y="163.6">6</text>
<text x="77" y="162.2">7</text>
<text x="78.7" y="163.6">8</text>
<text x="80.3" y="162.2">9</text>
<text x="81.5" y="163.6">10</text>
<text x="83.2" y="162.2">11</text>
<text x="84.8" y="163.6">12</text>
<text x="86.5" y="162.2">13</text>
<text x="88.2" y="163.6">14</text>
<text x="89.8" y="162.2">15</text>
<text x="91.5" y="163.6">16</text>
<text x="93.1" y="162.2">17</text>
<text x="94.8" y="163.6">18</text>
<text x="96.5" y="162.2">19</text>
<text x="98.1" y="163.6">20</text>
<text x="99.8" y="162.2">21</text>
<text x="101.4" y="163.6">22</text>
<text x="103.1" y="162.2">23</text>
<text x="104.7" y="163.6">24</text>
<text x="106.4" y="162.2">25</text>
<text x="56.7" y="173.1">AC</text>
<text x="56.9" y="169.7">AE</text>
<text x="58.7" y="171.4">AD</text>
<text x="56.8" y="176.4">AA</text>
<text x="57.5" y="179.7">W</text>
<text x="58.8" y="174.7">AB</text>
<text x="59.9" y="178">Y</text>
<text x="57.8" y="183">U</text>
<text x="59.9" y="181.4">V</text>
<text x="59.9" y="184.7">T</text>
<text x="57.8" y="189.6">N</text>
<text x="57.8" y="186.3">R</text>
<text x="59.6" y="191.3">M</text>
<text x="59.9" y="188">P</text>
<text x="58.1" y="193">L</text>
<text x="58.2" y="196.3">J</text>
<text x="59.8" y="197.9">H</text>
<text x="59.9" y="194.6">K</text>
<text x="57.7" y="199.6">G</text>
<text x="57.9" y="202.9">E</text>
<text x="59.9" y="201.3">F</text>
<text x="57.8" y="206.2">C</text>
<text x="57.9" y="209.5">A</text>
<text x="59.8" y="204.6">D</text>
<text x="59.9" y="207.9">B</text>
</g>
</svg>
